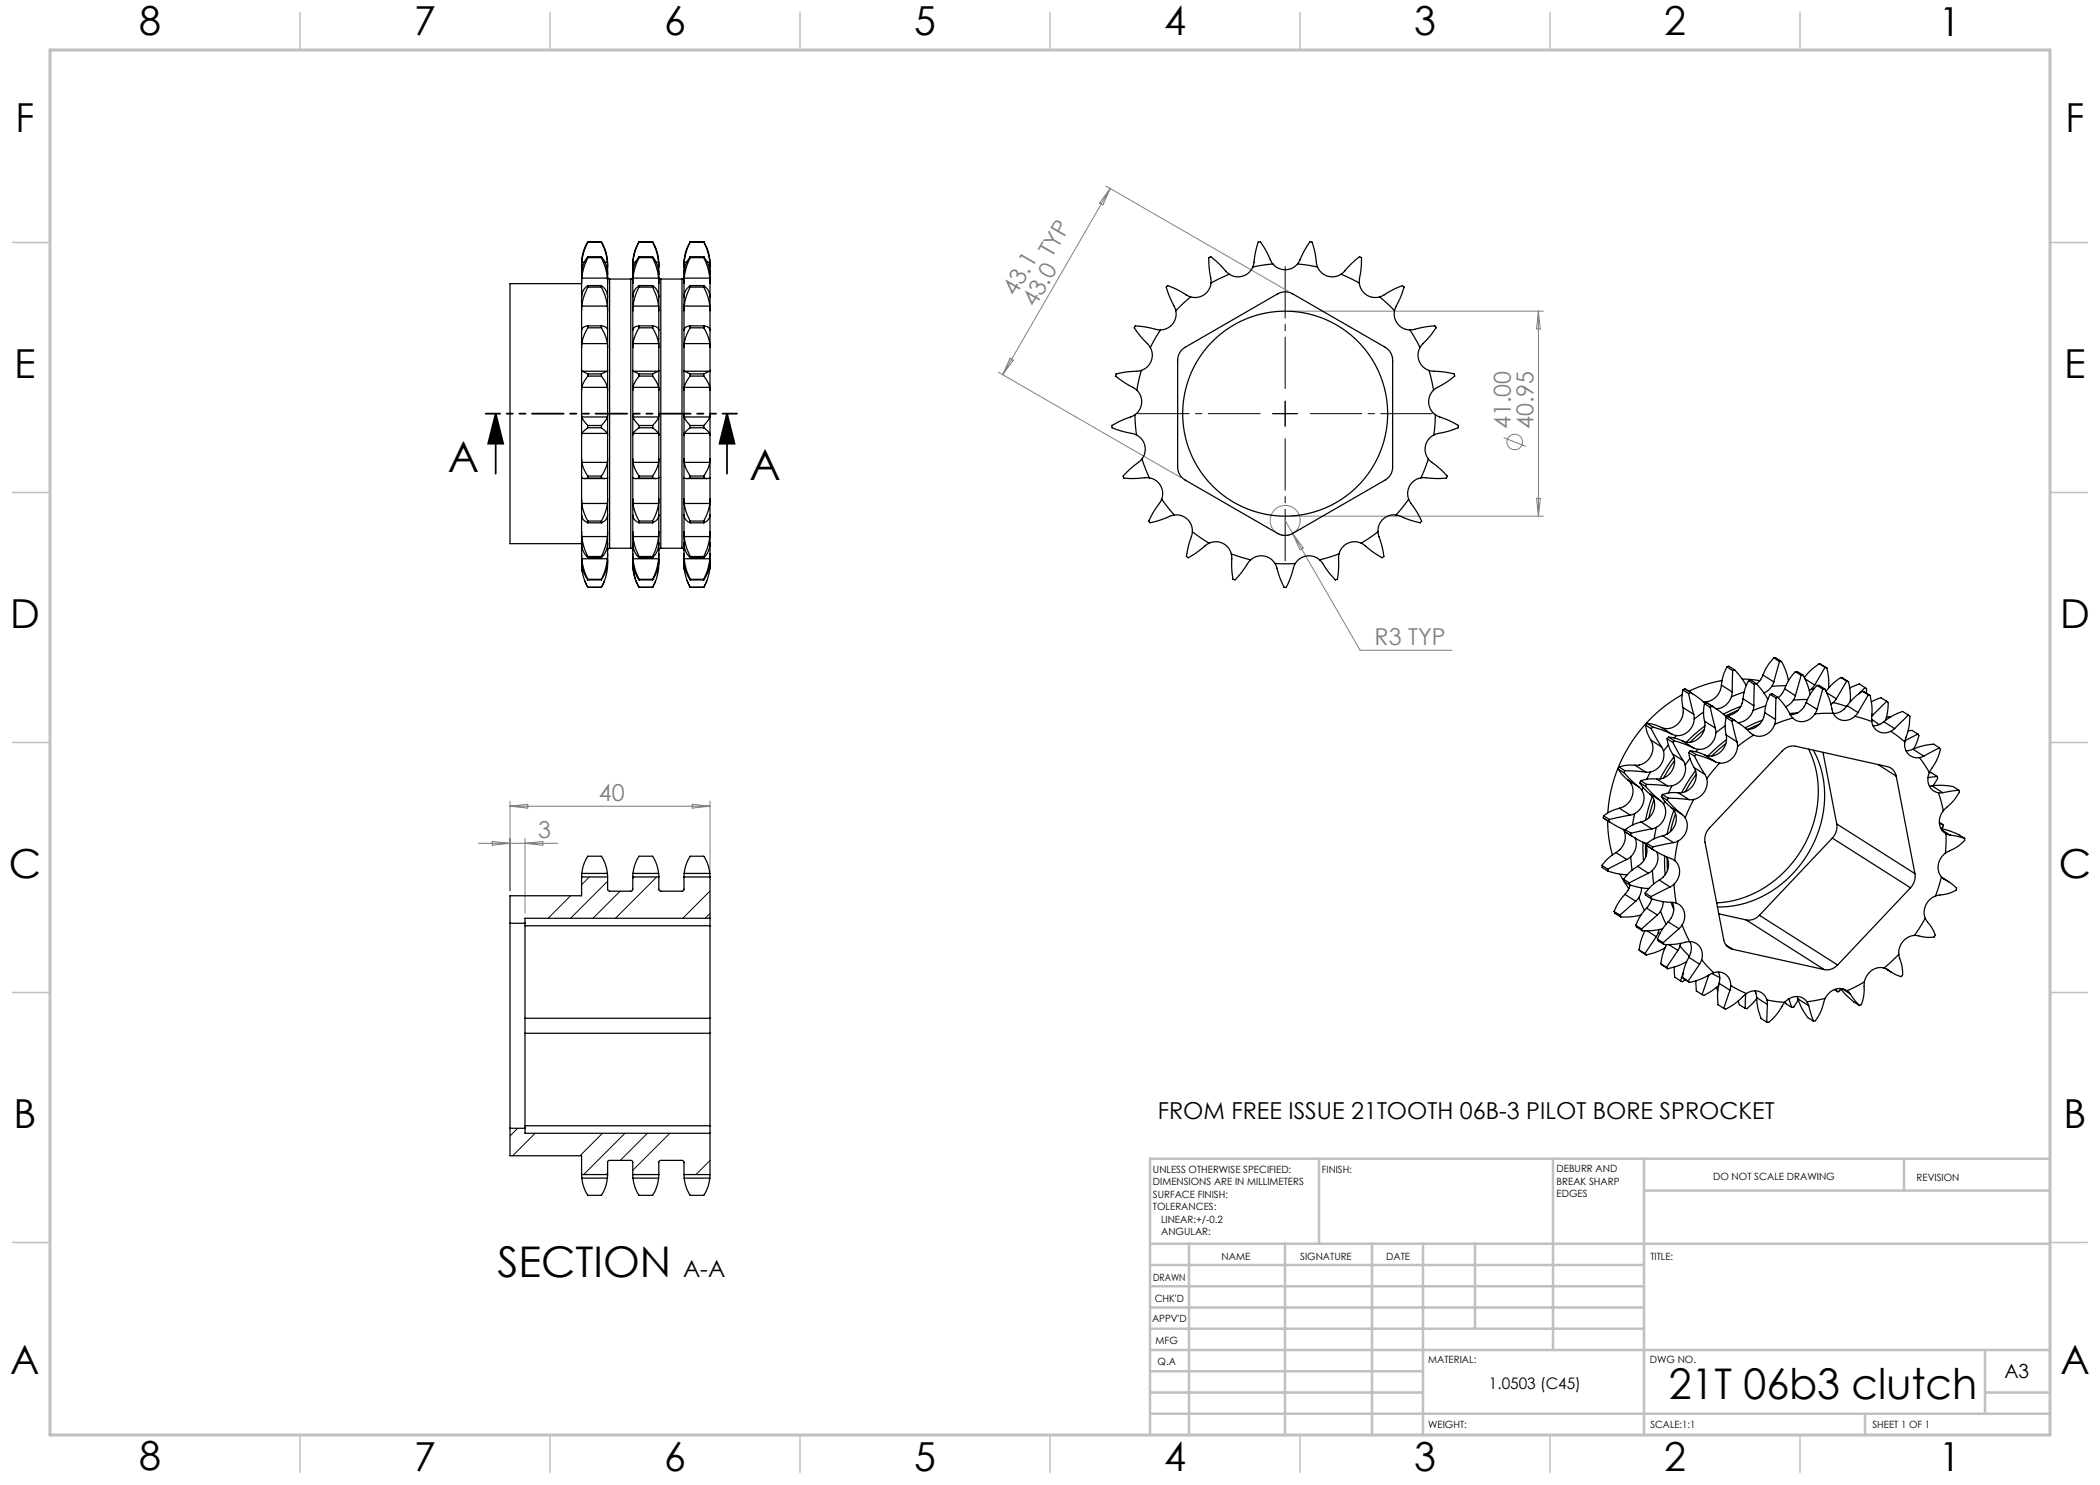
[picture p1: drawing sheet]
<svg xmlns="http://www.w3.org/2000/svg" width="420mm" height="297mm" viewBox="0 0 420 297" stroke-linecap="round" stroke-linejoin="round" font-family="sans-serif">
<g fill="none" stroke="#808080" stroke-width=".2">
<path d="M221.2 37.2l36.5 21.1M222 37.7l-21.5 37.2M222 37.7l-1.4 3.3-.7-.4zM199.7 74.4l36.5 21.1M202 71.7l.6 .3-2.1 2.9zM258 62.2h50.7M307.7 62.2v41M307.7 62.2l.4 3.6h-.8zM300.7 87.5l4.5 1.8M307.3 99.7h.8l-.4 3.5zM257 104.1l15 26h18.4M258 103.2h50.7"/>
<path d="M258.5 106.7l2.1 2.9-.6 .4zM95.7 168.7h15.8M98.4 168.3l3.6 .4-3.6 .3zM102 160.2v18M102 161.2h40M102 161.2l3.6-.3v.7zM105 167.7v15M105 168.7l3.6-.4v.7zM138.4 160.9l3.6 .3-3.6 .4zM142 160.2v14.2"/>
<circle cx="302.9" cy="88.4" r="1.56"/>
<circle cx="257" cy="104.1" r="3"/>
</g>
<path d="M99.1 82.7l1.5 6h-3zM99.1 82.7v12M145.4 82.7l1.5 6h-3zM145.4 82.7v12" fill="none" stroke="#000" stroke-width=".35"/>
<path d="M257 77.7v-24.4M252 82.7h-24.5M257 87.7v24.5M262 82.7h24.5" fill="none" stroke="#000" stroke-width=".2" stroke-dasharray="15.2 1.3 1.3 1.3" stroke-dashoffset="4.9"/>
<path d="M257 82.7v-2.5M257 82.7h-2.5M257 82.7v2.5M257 82.7h2.5" fill="none" stroke="#000" stroke-width=".2" stroke-dasharray="15.2 1.3 1.3 1.3"/>
<g fill="none" stroke="#000" stroke-width=".2">
<path d="M254.5 82.7h5M257 80.2v5M114.1 179.2l-4.5 4.5M117.9 175.4l-1.6 1.6M121.5 176.2l-7.4 7.5M124 178.2l-5.4 5.5M126.9 175.4l-.3 .3M131.3 175.4l-8.2 8.3M142 178.2l-5.4 5.5M142 182.7l-.9 1M103.5 225.7l-1.5 1.5M107 226.7l-4.5 4.5"/>
<path d="M120.5 226.7l-4.5 4.5M121.5 234.6l-.3 .3M125 226.7l-8.3 8.2M129.5 226.7l-5.4 5.4M134 226.7l-7.4 7.4M142 232.1l-2.8 2.8"/>
</g>
<path d="M147.4 82.7h-50.3" fill="none" stroke="#000" stroke-width=".35" stroke-dasharray="6.3 1.3 1.3 1.3 1.3 1.3" stroke-dashoffset="3.4"/>
<path d="M410 231.8v55.2h-187.2" fill="none" stroke="#c0c0c0" stroke-width=".2"/>
<g fill="none" stroke="#c0c0c0" stroke-width=".5">
<path d="M263.8 231.8v17M310.6 231.8v38.2M328.8 231.8v55.2M328.8 238.1h81.2M380.8 231.8v6.3M410 231.8h-180v55.2M230 248.8h180M230 257.3h98.8M230 253h98.8M237.8 248.8v38.2M257 248.8v38.2M274.4 248.8v38.2"/>
<path d="M284.6 248.8v38.2M295 248.8v17M230 265.8h98.8M230 261.5h98.8M230 278.5h54.6M230 274.3h54.6M230 270h180M397 278.5h13M397 270v12.8M230 282.8h180M373 282.8v4.2"/>
</g>
<g fill="none" stroke="#c0c0c0" stroke-width=".3">
<path d="M60 2.5v7.5M110 2.5v7.5M160 2.5v7.5M210 2.5v7.5M260 2.5v7.5M310 2.5v7.5M360 2.5v7.5M2.5 48.5h7.5M410 48.5h7.5M2.5 98.5h7.5M410 98.5h7.5M2.5 148.5h7.5"/>
<path d="M410 148.5h7.5M2.5 198.5h7.5M410 198.5h7.5M2.5 248.5h7.5M410 248.5h7.5M60 287v7.5M110 287v7.5M160 287v7.5M210 287v7.5M260 287v7.5M310 287v7.5M360 287v7.5"/>
</g>
<path d="M10 10h400v277h-400z" fill="none" stroke="#c0c0c0" stroke-width=".6"/>
<path d="M145.4 82.7l1.5 6h-3zM99.1 82.7l1.5 6h-3z" fill="#000"/>
<g fill="none" stroke="#000" stroke-width=".25">
<path d="M116.3 56.7h-14.3v52h14.3M116.3 59.4v2.7M116.3 56.6v2.8M116.3 54.9v1.7M116.3 53.4v1.5M116.4 55.6l-.1 1M116.4 52.4l-.1 1M116.4 55.6h5.1M116.4 52.4h.5M117.6 57.4a10.6 10.6 0 0 0-1.2 3.8M117.6 57.1a2.74 2.74 0 0 0-1.3 2.3M117.6 57.1v.3"/>
<path d="M117.6 51.5a11.5 11.5 0 0 0-1.2 4.1M117.6 51.3l-1 1.7-.3 1.9M117.6 51.3v.2M117.6 48.4a9.7 9.7 0 0 0-1.3 5M117.6 48.4h.1M117.6 48.4a10.7 10.7 0 0 0-1.2 4M117.6 57.4h2.7M117.6 57.1h2.7M117.6 51.5h2.7M117.6 51.3h2.7M117.6 48.4h2.7M120.3 57.4a10.6 10.6 0 0 1 1.2 3.8"/>
<path d="M120.3 57.1a2.74 2.74 0 0 1 1.2 2.3M120.3 57.1v.3M120.3 51.3l.9 1.7 .3 1.9M120.3 51.5a11.5 11.5 0 0 1 1.2 4.1M120.3 51.3v.2M120.3 48.4a9.7 9.7 0 0 1 1.2 5M120.3 48.4a10.7 10.7 0 0 1 1.2 4M120.3 48.4h.1M121 52.4h.5M121.5 55.6v1M121.5 52.4v1M121.5 55.4l.1 .3 .3 .1"/>
<path d="M121.5 59.4v2.7M121.5 56.6v2.8M121.5 54.9v1.7M121.5 53.4v1.5M121.9 55.8v53.9M121.9 55.8h4.3M126.2 55.8v53.9M126.6 55.4l-.2 .3-.2 .1M126.6 59.4v2.7M126.6 56.6v2.8M126.6 54.9v1.7M126.6 53.4v1.5"/>
<path d="M126.6 55.6v1M126.6 52.4v1M126.6 55.6h5.1M126.6 52.4h.5M127.8 57.4l-.7 1.6-.5 2.2M127.8 57.1a2.76 2.76 0 0 0-1.2 2.3M127.8 57.1v.3M127.8 51.5l-.7 1.7-.5 2.4M127.8 51.3a5.6 5.6 0 0 0-1.2 3.6M127.8 51.3v.2M127.8 48.4a8.6 8.6 0 0 0-1.2 4.5v.5M127.8 48.4h.1"/>
<path d="M127.8 48.4l-.7 1.7-.5 2.3M127.8 57.4h2.7M127.8 57.1h2.7M127.8 51.5h2.7M127.8 51.3h2.7M127.8 48.4h2.7M130.5 57.4a10.6 10.6 0 0 1 1.2 3.8M130.5 57.1a2.74 2.74 0 0 1 1.3 2.3M130.5 57.1v.3M130.5 51.5a11.5 11.5 0 0 1 1.2 4.1M130.5 51.3l1 1.7 .3 1.9M130.5 51.3v.2"/>
<path d="M130.5 48.4a9.7 9.7 0 0 1 1.3 5M130.5 48.4a10.6 10.6 0 0 1 1.2 4M130.5 48.4h.1M131.2 52.4h.5M131.7 55.6l.1 1M131.7 52.4l.1 1M131.8 55.4l.1 .3 .3 .1M131.8 59.4v2.7M131.8 56.6v2.8M131.8 54.9v1.7M131.8 53.4v1.5M132.2 55.8v53.9"/>
<path d="M132.2 55.8h4.2M136.4 55.8v53.9M136.8 55.4l-.1 .3-.3 .1M136.8 59.4v2.7M136.8 56.6v2.8M136.8 54.9v1.7M136.8 53.4v1.5M136.8 55.6v1M136.8 52.4v1M136.8 55.6h5.2M136.8 52.4h.5M138 57.4l-.7 1.6-.5 2.2"/>
<path d="M138 57.1a2.76 2.76 0 0 0-1.2 2.3M138 57.1v.3M138 51.5l-.7 1.7-.5 2.4M138 51.3a5.6 5.6 0 0 0-1.2 3.6M138 51.3v.2M138 48.4a8.6 8.6 0 0 0-1.2 4.5v.5M138 48.4h.1M138 48.4l-.7 1.7-.5 2.3M138 57.4h2.8M138 57.1h2.8M138 51.5h2.8M138 51.3h2.8"/>
<path d="M138 48.4h2.8M140.8 57.4l.7 1.6 .5 2.2M140.8 57.1v.3M140.8 57.1a2.76 2.76 0 0 1 1.2 2.3M140.8 51.3v.2M140.8 51.3a5.6 5.6 0 0 1 1.2 3.6M140.8 51.5l.7 1.7 .5 2.4M140.8 48.4h.1M140.8 48.4a8.6 8.6 0 0 1 1.2 4.5v.5M140.8 48.4l.7 1.7 .5 2.3M141.5 52.4h.5M142 55.6v1"/>
<path d="M142 52.4v1M142 59.4v2.7M142 56.6v2.8M142 54.9v1.7M142 53.4v1.5M238.1 59.4l-3.1-1.7-1.4-.6-.3 .2a13.4 13.4 0 0 0 1.7 4.4l.2 .4M238.1 59.4l-2.9 2.7M242.2 56.6a3.2 3.2 0 0 1-4.1 2.8M245.9 54.9l-2.6-2.6-1.1-1-.3 .2a13.4 13.4 0 0 0 .3 4.6v.5M245.9 54.9l-3.7 1.7M250.6 53.4a3.2 3.2 0 0 1-4.7 1.5M254.6 52.8l-1.7-3.2-.8-1.2h-.4a13.4 13.4 0 0 0-1 4.5l-.1 .5"/>
<path d="M254.6 52.8l-4 .6M254.6 52.8a3.2 3.2 0 0 0 4.9 0M259.5 52.8l4 .6M259.5 52.8l.3-.4a13.4 13.4 0 0 1 2.3-4h.3l.4 1.5 .7 3.5M263.5 53.4a3.2 3.2 0 0 0 4.7 1.5M268.2 54.9l.4-.3a13.4 13.4 0 0 1 3.4-3.2l.3 .1v1.5l-.4 3.6M268.2 54.9l3.7 1.7M271.9 56.6a3.2 3.2 0 0 0 4 2.8M275.9 59.4l.5-.2a13.4 13.4 0 0 1 4.2-2l.2 .2-.5 1.5-1.4 3.2M275.9 59.4l3 2.7M116.3 74.1v3.9M116.3 74.1l.1 .2"/>
<path d="M116.3 78v5M116.3 66v3.5M116.3 69.5v4.6M116.3 62.1v3.9M116.4 77.5l-.1 .5M116.4 74.3l1.2 .5M116.4 68.7l-.1 .8M116.4 61.2l-.1 .9M116.4 77.5h5.1M116.4 74.3h5.1M116.4 68.7h5.1M116.4 61.2h5.1"/>
<path d="M117.6 75.2l-.9 1.4-.3 .9M117.6 74.8v.4M117.6 65.6a8.3 8.3 0 0 0-1.2 3.1M117.6 65.2v.4M117.6 65.2l-1 .3-.3 .5M117.6 75.2h2.7M117.6 74.8h2.7M117.6 65.6h2.7M117.6 65.2h2.7M120.3 75.2l.9 1.4 .3 .9M120.3 74.8v.4M120.3 65.2l.9 .3 .3 .5"/>
<path d="M120.3 65.6a8.3 8.3 0 0 1 1.2 3.1M120.3 65.2v.4M121.5 74.3l-1.2 .5M121.5 77.5v.5M121.5 68.7v.8M121.5 61.2v.9M121.5 74.1v.2M121.5 74.1v3.9M121.5 78v5M121.5 66v3.5M121.5 69.5v4.6M121.5 62.1v3.9"/>
<path d="M126.6 74.1v3.9M126.6 74.1v.2M126.6 78v5M126.6 66v3.5M126.6 69.5v4.6M126.6 62.1v3.9M126.6 74.3l1.2 .5M126.6 77.5v.5M126.6 68.7v.8M126.6 61.2v.9M126.6 77.5h5.1M126.6 74.3h5.1"/>
<path d="M126.6 68.7h5.1M126.6 61.2h5.1M127.8 75.2l-.7 1-.5 1.3M127.8 74.8v.4M127.8 65.6l-.7 1.3-.5 1.8M127.8 65.2v.4M127.8 65.2a1.16 1.16 0 0 0-1.2 .8M127.8 75.2h2.7M127.8 74.8h2.7M127.8 65.6h2.7M127.8 65.2h2.7M130.5 75.2l.9 1.4 .3 .9"/>
<path d="M130.5 74.8v.4M130.5 65.6a8.3 8.3 0 0 1 1.2 3.1M130.5 65.2l1 .3 .3 .5M130.5 65.2v.4M131.7 74.3l-1.2 .5M131.7 77.5l.1 .5M131.7 68.7l.1 .8M131.7 61.2l.1 .9M131.8 74.1l-.1 .2M131.8 74.1v3.9M131.8 78v5M131.8 66v3.5"/>
<path d="M131.8 69.5v4.6M131.8 62.1v3.9M136.8 74.1v3.9M136.8 74.1v.2M136.8 78v5M136.8 66v3.5M136.8 69.5v4.6M136.8 62.1v3.9M136.8 74.3l1.2 .5M136.8 77.5v.5M136.8 68.7v.8M136.8 61.2v.9"/>
<path d="M136.8 77.5h5.2M136.8 74.3h5.2M136.8 68.7h5.2M136.8 61.2h5.2M138 75.2l-.7 1-.5 1.3M138 74.8v.4M138 65.6l-.7 1.3-.5 1.8M138 65.2v.4M138 65.2a1.16 1.16 0 0 0-1.2 .8M138 75.2h2.8M138 74.8h2.8M138 65.6h2.8"/>
<path d="M138 65.2h2.8M140.8 75.2l.7 1 .5 1.3M140.8 74.8v.4M140.8 65.6l.7 1.3 .5 1.8M140.8 65.2v.4M140.8 65.2a1.16 1.16 0 0 1 1.2 .8M142 74.3l-1.2 .5M142 77.5v.5M142 68.7v.8M142 61.2v.9M142 74.1v.2M142 74.1v3.9"/>
<path d="M142 78v5M142 66v3.5M142 69.5v4.6M142 62.1v3.9M227.4 78a3.2 3.2 0 0 1-.4 5M228.3 74.1l-3.6 .4-1.5 .3-.1 .3a13.4 13.4 0 0 0 3.9 2.6l.4 .3M228.3 74.1l-.9 3.9M230.1 69.5a3.2 3.2 0 0 1-1.8 4.6M232.1 66l-3.5-.7-1.5-.1-.2 .3a13.4 13.4 0 0 0 2.9 3.6l.3 .4M232.1 66l-2 3.5M235.2 62.1a3.2 3.2 0 0 1-3.1 3.9M236.4 69.9l19.1-11.1a3 3 0 0 1 3 0l18.5 10.7a3 3 0 0 1 1.5 2.5v21.4a3 3 0 0 1-1.5 2.6l-18.5 10.7a3 3 0 0 1-3 0l-18.5-10.7a3 3 0 0 1-1.5-2.6v-21.4l.3-1.1z"/>
<path d="M278.9 62.1a3.2 3.2 0 0 0 3.1 3.9M282 66h.5a13.4 13.4 0 0 1 4.6-.7l.1 .3-.8 1.2-2.4 2.7M282 66l2 3.5M284 69.5a3.2 3.2 0 0 0 1.8 4.6M285.8 74.1l.5 .1a13.4 13.4 0 0 1 4.6 .7v.3l-1.2 .9-3 1.9M285.8 74.1l.9 3.9M286.7 78a3.2 3.2 0 0 0 .4 5M116.3 83v4M116.3 83l.1 .4M116.3 91.8v3.8M116.3 91.8l.1 .7M116.3 95.6l.1-.1a1.18 1.18 0 0 0 1.2 .1"/>
<path d="M116.3 87v4.8M116.3 99.8l.1 .9M116.3 95.6v4.2M116.3 99.8v3.2M116.4 83.4l.5 .9 .7 .8M116.4 86.7l-.1 .3M116.4 92.5l.5 1.5 .7 1.2M116.4 83.4h5.1M116.4 86.7h5.1M116.4 92.5h5.1M116.9 95.7h4.1M117.6 85.1v.4"/>
<path d="M117.6 85.5l-1.2 1.2M117.6 95.2v.4M117.6 85.1h2.7M117.6 85.5h2.7M117.6 95.2h2.7M117.6 95.6h2.7M120.3 85.5l1.2 1.2M120.3 85.1v.4M120.3 95.2v.4M121.5 83.4l-.5 .9-.7 .8M121.5 86.7v.3M121.5 92.5l-.5 1.5-.7 1.2"/>
<path d="M121.5 95.5a1.18 1.18 0 0 1-1.2 .1M121.5 95.5h.1M121.5 83v.4M121.5 83v4M121.5 91.8v.7M121.5 91.8v3.8M121.5 87v4.8M121.5 99.8v.9M121.5 95.6v4.2M121.5 99.8v3.2M126.6 83v4M126.6 83v.4"/>
<path d="M126.6 91.8v3.8M126.6 91.8v.7M126.6 95.6l.5 .1 .7-.1M126.6 87v4.8M126.6 99.8v.9M126.6 95.6v4.2M126.6 99.8v3.2M126.6 83.4l.3 .6 .9 1.1M126.6 86.7v.3M126.6 92.5a6.9 6.9 0 0 0 1.2 2.7M126.6 83.4h5.1M126.6 86.7h5.1"/>
<path d="M126.6 92.5h5.1M127.1 95.7h4.1M127.8 85.1v.4M127.8 85.5l-1.2 1.2M127.8 95.2v.4M127.8 85.1h2.7M127.8 85.5h2.7M127.8 95.2h2.7M127.8 95.6h2.7M130.5 85.5l1.2 1.2M130.5 85.1v.4M130.5 95.2v.4"/>
<path d="M131.7 83.4l-.5 .9-.7 .8M131.7 86.7l.1 .3M131.7 92.5l-.5 1.5-.7 1.2M131.8 83l-.1 .4M131.8 83v4M131.8 91.8l-.1 .7M131.8 91.8v3.8M131.8 95.6l-.1-.1a1.18 1.18 0 0 1-1.2 .1M131.8 87v4.8M131.8 99.8l-.1 .9M131.8 95.6v4.2M131.8 99.8v3.2"/>
<path d="M136.8 83v4M136.8 83v.4M136.8 91.8v3.8M136.8 91.8v.7M136.8 95.6l.5 .1 .7-.1M136.8 87v4.8M136.8 99.8v.9M136.8 95.6v4.2M136.8 99.8v3.2M136.8 83.4l.4 .6 .8 1.1M136.8 86.7v.3M136.8 92.5a6.9 6.9 0 0 0 1.2 2.7"/>
<path d="M136.8 83.4h5.2M136.8 86.7h5.2M136.8 92.5h5.2M137.3 95.7h4.2M138 85.1v.4M138 85.5l-1.2 1.2M138 95.2v.4M138 85.1h2.8M138 85.5h2.8M138 95.2h2.8M138 95.6h2.8M140.8 85.1v.4"/>
<path d="M140.8 85.5l1.2 1.2M140.8 95.2v.4M142 83.4l-.4 .6-.8 1.1M142 86.7v.3M142 92.5a6.9 6.9 0 0 1-1.2 2.7M142 83v.4M142 83v4M142 91.8v.7M142 91.8v3.8M142 95.6l-.5 .1-.7-.1M142 87v4.8M142 99.8v.9"/>
<path d="M142 95.6v4.2M142 99.8v3.2M227 83l-3.3 1.4-1.3 .7v.3a13.4 13.4 0 0 0 4.5 1.4l.4 .2M227 83l.3 4M227.3 87a3.2 3.2 0 0 1 1.1 4.8M228.4 91.8l-2.7 2.3-1.1 1.1 .1 .3a13.4 13.4 0 0 0 4.7 0l.5 .1M228.4 91.8l1.5 3.8M229.9 95.6a3.2 3.2 0 0 1 2.4 4.2M232.3 99.8l-1.9 3.1-.7 1.3 .2 .3a13.4 13.4 0 0 0 4.5-1.4l.5-.1M232.3 99.8l2.6 3.2M281.7 99.8l.2 .5a13.4 13.4 0 0 1 2.4 4l-.3 .3-1.4-.4-3.4-1.2M281.7 99.8l-2.5 3.2"/>
<path d="M284.2 95.6a3.2 3.2 0 0 0-2.5 4.2M285.7 91.8l.3 .4a13.4 13.4 0 0 1 3.4 3.1l-.1 .3-1.5 .1-3.6-.1M285.7 91.8l-1.5 3.8M286.8 87a3.2 3.2 0 0 0-1.1 4.8M287.1 83l.4 .2a13.4 13.4 0 0 1 4.2 2v.3l-1.5 .6-3.4 .9M287.1 83l-.3 4M116.3 112.7l.1 1.6M116.3 103l.1 .3a1.75 1.75 0 0 0 1.2 1.3M116.3 106.4l.1 .9M116.3 103v3.4M116.3 108.6l.1 .6a3.9 3.9 0 0 0 1.2 2.4M116.3 106.4v2.2"/>
<path d="M116.3 110.8l.1 .9M116.3 108.6v2.2M116.3 112l.1 .7a6.9 6.9 0 0 0 1.2 3.3M116.3 110.8v1.2M116.3 112.7l.1 .9M116.3 112v.7M116.4 100.7l.5 2 .7 1.5M116.4 107.3l.5 2.3 .7 1.7M116.4 111.7l.5 2.5 .7 1.7M116.4 113.6l.5 2.3 .7 1.6M116.4 100.7h5.1M116.4 107.3h5.1"/>
<path d="M116.4 111.7h5.1M116.4 113.6h.1M116.9 116.1l.7 1.4M117.6 104.2v.4M117.6 111.3v.3M117.6 115.9v.1M117.6 117.5h.1M117.6 117.5h2.7M117.6 104.2h2.7M117.6 104.6h2.7M117.6 111.3h2.7M117.6 111.6h2.7"/>
<path d="M117.6 115.9h2.7M117.6 116h2.7M120.3 104.2v.4M120.3 111.3v.3M120.3 115.9v.1M120.3 117.5h.1M120.9 116.2l-.6 1.3M121.3 113.6h.2M121.5 100.7l-.5 2-.7 1.5M121.5 107.3l-.5 2.3-.7 1.7M121.5 111.7l-.5 2.5-.7 1.7M121.5 112.7a6.9 6.9 0 0 1-1.2 3.3"/>
<path d="M121.5 113.6l-.5 2.3-.7 1.6M121.5 103v.3a1.76 1.76 0 0 1-1.2 1.3M121.5 106.4v.9M121.5 103v3.4M121.5 108.6v.6a4 4 0 0 1-1.2 2.4M121.5 106.4v2.2M121.5 110.8v.9M121.5 108.6v2.2M121.5 110.8v1.9M121.5 112.7v.9M121.5 112.7v.1M121.9 109.7l-.3 .1-.1 .3"/>
<path d="M121.9 109.7h4.3M126.2 109.7l.2 .1 .2 .3M126.6 112.7v.1a9.5 9.5 0 0 0 1.2 4.7M126.6 103l.3 .9 .9 .7M126.6 106.4v.9M126.6 103v3.4M126.6 108.6l.1 1.1a3.9 3.9 0 0 0 1.1 1.9M126.6 106.4v2.2M126.6 110.8v.9M126.6 108.6v2.2M126.6 112l.3 2.1 .9 1.9M126.6 110.8v1.2"/>
<path d="M126.6 112.7v.9M126.6 112v.7M126.6 100.7a9.6 9.6 0 0 0 1.2 3.5M126.6 107.3a11.2 11.2 0 0 0 1.2 4M126.6 111.7a11.3 11.3 0 0 0 1.2 4.2M126.6 113.6a9.7 9.7 0 0 0 1.2 3.9M126.6 100.7h5.1M126.6 107.3h5.1M126.6 111.7h5.1M126.6 113.6h.2M127.8 104.2v.4M127.8 111.3v.3"/>
<path d="M127.8 115.9v.1M127.8 117.5h.1M127.8 117.5h2.7M127.8 104.2h2.7M127.8 104.6h2.7M127.8 111.3h2.7M127.8 111.6h2.7M127.8 115.9h2.7M127.8 116h2.7M130.5 104.2v.4M130.5 111.3v.3M130.5 115.9v.1"/>
<path d="M130.5 117.5h.1M131.1 116.2l-.6 1.3M131.6 113.6h.1M131.7 100.7l-.5 2-.7 1.5M131.7 107.3l-.5 2.3-.7 1.7M131.7 111.7l-.5 2.5-.7 1.7M131.7 113.6l-.5 2.3-.7 1.6M131.8 103l-.1 .3a1.75 1.75 0 0 1-1.2 1.3M131.8 106.4l-.1 .9M131.8 103v3.4M131.8 108.6l-.1 .6a3.9 3.9 0 0 1-1.2 2.4M131.8 106.4v2.2"/>
<path d="M131.8 110.8l-.1 .9M131.8 108.6v2.2M131.8 112l-.1 .7a6.9 6.9 0 0 1-1.2 3.3M131.8 110.8v1.2M131.8 112.7l-.1 .9M131.8 112v.7M131.8 112.7v.1M132.2 109.7l-.3 .1-.1 .3M132.2 109.7h4.2M136.4 109.7l.3 .1 .1 .3M136.8 112.7l.1 1.5M136.8 103l.3 .9 .9 .7"/>
<path d="M136.8 106.4v.9M136.8 103v3.4M136.8 108.6l.1 1.1a3.9 3.9 0 0 0 1.1 1.9M136.8 106.4v2.2M136.8 110.8v.9M136.8 108.6v2.2M136.8 112l.3 2.1 .9 1.9M136.8 110.8v1.2M136.8 112.7v.9M136.8 112v.7M136.8 100.7a9.6 9.6 0 0 0 1.2 3.5M136.8 107.3a11.2 11.2 0 0 0 1.2 4"/>
<path d="M136.8 111.7a11.3 11.3 0 0 0 1.2 4.2M136.8 113.6a9.7 9.7 0 0 0 1.2 3.9M136.8 100.7h5.2M136.8 107.3h5.2M136.8 111.7h5.2M136.8 113.6h.2M137.4 116.1l.6 1.4M138 104.2v.4M138 111.3v.3M138 115.9v.1M138 117.5h.1M138 117.5h2.8"/>
<path d="M138 104.2h2.8M138 104.6h2.8M138 111.3h2.8M138 111.6h2.8M138 115.9h2.8M138 116h2.8M140.8 104.2v.4M140.8 111.3v.3M140.8 115.9v.1M140.8 117.5h.1M141.4 116.2l-.6 1.3M141.8 113.6h.2"/>
<path d="M142 100.7a9.6 9.6 0 0 1-1.2 3.5M142 107.3a11.2 11.2 0 0 1-1.2 4M142 111.7a11.3 11.3 0 0 1-1.2 4.2M142 113.6a9.7 9.7 0 0 1-1.2 3.9M142 112.7l-.1 1.6M142 103l-.3 .9-.9 .7M142 106.4v.9M142 103v3.4M142 108.6l-.1 1.1a3.9 3.9 0 0 1-1.1 1.9M142 106.4v2.2M142 110.8v.9M142 108.6v2.2"/>
<path d="M142 112l-.3 2.1-.9 1.9M142 110.8v1.2M142 112.7v.9M142 112v.7M234.9 103a3.2 3.2 0 0 1 3.6 3.4M238.5 106.4l-1 3.4-.2 1.5 .3 .2a13.4 13.4 0 0 0 3.8-2.6l.4-.3M238.5 106.4l3.3 2.2M241.8 108.6a3.2 3.2 0 0 1 4.5 2.2M246.3 110.8l.1 3.6 .2 1.5 .3 .1a13.4 13.4 0 0 0 2.9-3.7l.3-.3M246.3 110.8l3.8 1.2M250.1 112a3.2 3.2 0 0 1 4.9 .7M255 112.7l1.2 3.4 .6 1.4h.3a13.4 13.4 0 0 0 1.7-4.4l.3-.4"/>
<path d="M255 112.7h4.1M263.9 112a3.2 3.2 0 0 0-4.8 .7M267.8 110.8l-.1 .5a13.4 13.4 0 0 1-.3 4.6l-.3 .1-1-1.1-2.2-2.9M267.8 110.8l-3.9 1.2M272.2 108.6a3.2 3.2 0 0 0-4.4 2.2M275.6 106.4l.1 .4a13.4 13.4 0 0 1 1 4.6l-.3 .2-1.3-.8-2.9-2.2M275.6 106.4l-3.4 2.2M279.2 103a3.2 3.2 0 0 0-3.6 3.4M336.4 138.9a29.4 29.4 0 0 0-14.8 23.7M336.6 138a7.9 7.9 0 0 0 0 3.5M336.6 138l1.1 .7M336.9 137.7l-.3 .3"/>
<path d="M336.9 137.7l1.6 1.1M336.9 137.7l.3 .2M337.7 138.7l.4-.2 2.9 2.2M337.7 138.7l1 4.2M344.3 137a3.5 3.5 0 0 1-3.7 3.3M344.3 137l2.1 1.4M344.4 136.1l-3.4 .8-3.3 1.4M345.4 133.4a8.9 8.9 0 0 0-1.1 3.6M345.4 133.4l.4-.2 1.1 .8M345.4 133.4l1.1 .7M346.3 139.4a3.4 3.4 0 0 1-3.1 2.4M346.4 138.4l-.1 1"/>
<path d="M346.5 134.1l-.1 4.3M346.9 134l1.2 1.4 1.1 1.7M346.9 134l-.4 .1M348.4 135.8l3.6 .3M348.6 139.8a3.5 3.5 0 0 1-3.6 3.3M348.6 139.8l2.2 1.3M348.8 138.4l-2.5 1M349.7 136.1l-.6 1.5-.5 2.2M349.7 136.1l.4-.1 1.2 .7M349.7 136.1l1.2 .8M350.9 136.9l-.1 4.2M351.3 136.7l1.1 1.4 1.2 1.8"/>
<path d="M351.3 136.7l-.4 .2M352.6 135l-.4 .9-.9 .9M352.6 135l2.2 1.4M354 138.9l-.6 1.4-.5 2.2M354 138.9l.4-.2 1.2 .8M354 138.9l1.2 .7M354.4 137.3l-.7 .7-.9 .6M354.7 131.6a9.9 9.9 0 0 0-2.1 3.4M354.7 131.6h.5l1.1 .7M354.7 131.6l1.2 .7M354.8 136.4l-.4 .9M355.2 139.6l-.1 4.3"/>
<path d="M355.6 139.5l-.4 .1M355.6 139.5a15.3 15.3 0 0 1 2.7 3.8l.2 .3M355.9 132.3l-1.1 4.1M356.3 132.3l.8 1.7 .6 2.1M356.3 132.3h-.4M356.9 137.8l-.4 .8-.9 .9M356.9 137.8l2.2 1.3M357.2 137.2l-2.8 .1M359.1 134.3l-1.1 1.4-1.1 2.1M359.1 134.3h.4l1.1 .8M359.1 134.3l1.1 .8M359.1 139.1l-.4 .9"/>
<path d="M360.2 135.1l-1.1 4M360.6 135.1l.8 1.6 .6 2.2M360.6 135.1h-.4M361 135.8l1.9 1.2M361.5 139.9l-2.8 .1M362.3 137.8l-.4 .3M362.3 137.8l.4 .1M362.9 137l-.6 .8M363.4 137.1l-1.1 1.3-1.1 2.1M363.4 137.1h.4l1.2 .7M363.4 137.1l1.2 .7M363.8 132.7a10.6 10.6 0 0 0-2.9 2.8"/>
<path d="M363.8 132.7l1.6 .9M363.8 132.7l1.2 .8M364.6 137.8l-1.2 4.1M365 137.8h-.4M365 137.8a19.8 19.8 0 0 1 1.7 4.9M365 133.5l-2.1 3.5M365 133.5l.4 .1M365.3 138.5l2 1.3M365.4 133.6l.3 1.8v2.2M367.3 139.8l-.6 .7M368.2 135.5l-1.5 1.1-1.5 1.7M368.2 135.5l1.5 .8"/>
<path d="M368.2 135.5l1.1 .7M369.3 136.2l-2 3.6M369.3 136.2l.4 .1M369.7 136.3l.3 1.9v2.2M372.5 138.3l-1.4 1-1.7 1.8M372.5 138.3l1.5 .8M372.5 138.3l1.2 .7M373 137.5l-1.3 1.3M373 137.5l.3 .3v.8M373 137.5l-1.1-.7-2 .8M373.7 139l-2.1 3.5M373.7 139l.3 .1"/>
<path d="M374 139.1a17.6 17.6 0 0 1 .4 5.2M323.6 153.8l1 1.3 1 .9M323.6 153.8l1.2 .7M323.8 153.4l-.2 .4M323.8 153.4l1.2 .7M324.8 154.5l3 2.9M325 154.1l-.2 .4M325 154.1l4.2 .3M325.6 156a3.3 3.3 0 0 1-1.7 5.6M325.6 156l2.2 1.4M327 153.1h-1.9l-1.3 .3M327 153.1l2.2 1.3"/>
<path d="M327.8 157.4l.6 .7M328 156.6l.6 .9 1.4 1.3M328 156.6l1.1 .7M328.1 156.1l-.1 .5M328.1 156.1l1.2 .8M328.4 158.1a3.4 3.4 0 0 1-1.5 4.6M328.6 157.5l-.2 .6M329.1 145a7.3 7.3 0 0 0 1.1 3M329.1 145l1.1 .7M329.1 157.3l3 2.9M329.3 156.9l-.2 .4M329.3 156.9l4.2 .3"/>
<path d="M329.4 144.7l1.1 .1 1.8 .7M329.4 144.7l-.3 .3M329.4 144.7l1.1 .7M330 158.8a3.3 3.3 0 0 1-1.8 5.6M330 158.8l2.1 1.4M330.1 154.4h-.9M330.1 154.4l-.7 1.4M330.2 148a3.4 3.4 0 0 1-3.2 5.1M330.2 148l2.1 1.4M330.2 145.7l2.1 3.7M330.4 159.3l-1.3 4.8M330.5 145.4l3.9 1.5"/>
<path d="M330.5 145.4l-.3 .3M330.8 160l-1 3.6M331.3 155.8a7.3 7.3 0 0 0-3.2 .3M331.3 155.8l2.2 1.4M332.3 145.5l2.1 1.4M332.3 159.3l.6 1 1.4 1.2M332.3 159.3l1.1 .7M332.3 149.4l.4 .8M332.5 158.9l-.2 .4M332.5 158.9l1.1 .7M332.7 150.2a3.5 3.5 0 0 1-2.6 4.2M333.4 147.8l.3 1.2 .8 1.8"/>
<path d="M333.4 147.8l1.2 .7M333.6 159.6l-.2 .4M333.6 159.6l4.2 .3M333.7 149l-1 1.2M333.7 147.4l1.6 .3 1.3 .5M333.7 147.4l-.3 .4M333.7 147.4l1.2 .8M334.4 157.1l-.9 .1M334.4 157.1l-.7 1.5M334.4 146.9l.9 .2M334.5 150.8a3.4 3.4 0 0 1-3.2 5M334.5 150.8l2.2 1.4"/>
<path d="M334.6 148.5l2.1 3.7M334.8 151.4l-1.7 2.5-1.1 1.9M334.9 148.2l3.9 1.4M334.9 148.2l-.3 .3M334.9 152.1l-2.2 3.5M335.3 147.1l-.5 .5M335.7 158.6a7.3 7.3 0 0 0-3.2 .3M335.7 158.6l2.1 1.3M336.6 141.5a3.4 3.4 0 0 1-4.3 4M336.6 141.5l2.1 1.4M336.6 148.2l2.2 1.4M336.7 152.2l.3 .8"/>
<path d="M337 153a3.5 3.5 0 0 1-2.6 4.1M337.7 150.5l.3 1.3 .8 1.7M337.7 150.5l1.2 .7M338 151.7l-1 1.3M338 150.2l1.6 .3 1.3 .5M338 150.2l-.3 .3M338 150.2l1.2 .7M338.7 159.9l-1.7 3.7M338.7 159.9h-.9M338.7 142.9l.2 .9M338.8 149.6l.8 .3M338.8 153.5a3.4 3.4 0 0 1-3.1 5.1"/>
<path d="M338.8 153.5l2.2 1.4M338.9 143.8a3.5 3.5 0 0 1-3.6 3.3M338.9 151.2l2.1 3.7M339.1 154.2l-1.7 2.4-1.1 1.9M339.2 150.9l-.3 .3M339.2 150.9l3.9 1.5M339.2 154.9l-2.1 3.4M339.6 149.9l-.4 .4M340.7 142.4l-1.8 1.4M340.8 146l-2.8 2.5M340.9 140.7l-.2 1.5 .2 2M340.9 140.7l1.1 .8"/>
<path d="M340.9 144.2a3.4 3.4 0 0 1-4.3 4M340.9 144.2l2.2 1.4M340.9 151l2.2 1.4M341 145.2l-3.7 3.2M341 154.9l.4 .8M341.2 140.5l-.3 .2M341.2 140.5l1.2 .7M341.2 140.5l.3 .2M341.4 155.7a3.5 3.5 0 0 1-2.7 4.2M341.5 140.7l1.4 .8M342 141.5l1.1 4.1M342.4 141.2l2.9 2.2"/>
<path d="M342.4 141.2l-.4 .3M343.1 145.6l.1 .9M343.1 152.4l.8 .2M343.2 146.5a3.5 3.5 0 0 1-3.6 3.4M343.9 152.6l-2.5 3.1M345 145.2l-1.8 1.3M345.2 148.7l-2.9 2.5M345.2 143.5l-.2 1.4 .2 2.1M345.2 143.5l1.2 .7M345.2 147a3.4 3.4 0 0 1-4.3 4M345.2 147l2.2 1.4M345.3 147.9l-3.7 3.3"/>
<path d="M345.6 143.2l-.4 .3M345.6 143.2l1.6 1.1M345.6 143.2l.2 .2M346.4 144.2l.3-.2 2 1.4 2 1.6M346.4 144.2l1 4.2M347.4 148.4l.1 .9M347.5 149.3a3.5 3.5 0 0 1-3.6 3.3M347.6 142.1l-2.3 1M348.2 141.3l-3.5 1.5M350.6 142.1a3.4 3.4 0 0 1-3.1 2.4M350.7 147l-3.2 2.3M350.8 141.1l-.2 1"/>
<path d="M351.9 144.8l-2.3 1.1M352.5 144l-3.5 1.6M352.9 142.5a3.5 3.5 0 0 1-3.6 3.4M352.9 142.5l2.2 1.4M353.1 141.2l-2.5 .9M354.9 144.9a3.2 3.2 0 0 1-4.2 2.1M355.1 143.9l-.2 1M358.5 143.6l-3.6 1.3M358.7 140l-.7 .8-.9 .6M359.5 142.6l-1.6 .1M361.2 140.5a3.5 3.5 0 0 1-3.2 2.4M361.2 140.5l2.2 1.4"/>
<path d="M361.7 149.8a21.4 21.4 0 0 1-3.2 22.7 20.8 20.8 0 0 1-15.2 8.1M362.7 150a21.3 21.3 0 0 1-2.9 23.3 20.7 20.7 0 0 1-16.3 8.1M363 142.8a2.93 2.93 0 0 1-4.5 .8M363.4 141.9l-.4 .9M364.6 150.5l2.7 14.3M366.7 140.5l-.5 .4M366.7 140.5l2.6 .8M366.7 142.7l-3.7 .1M366.7 142.7a2.66 2.66 0 0 0 4.3 .6M369.4 141.1l-1 1.1-.9 .4-.8 .1M369.4 141.1l2.2 1.4M370.1 140.1l.1 .1"/>
<path d="M371 143.3l3.4 1M371.6 142.5l-.6 .8M374.3 143.8l1.5 1.1M374.4 144.3a2.55 2.55 0 0 0 3.8 2M374.4 142.8l.2 .2M374.6 143l-.2 .2M375.6 152.9l3.6 2.3M376.8 144.3l-1.3 .7-.9 .2M376.8 144.3l2.1 1.4M377.3 140.3l.3 .2v1l-.5 2.6M377.3 140.3l-2.7 2.7M377.3 140.3l-1.1-.8-1.9 .9"/>
<path d="M378.1 143.4h-.8M378.2 146.3l2.8 2.1M378.9 145.7l-.7 .6M379.2 155.2a2.35 2.35 0 0 0-1.7-1.9l-18.4-4a2.87 2.87 0 0 0-2.6 .9l-14.6 15.4a3.3 3.3 0 0 0-.9 2.8l3.7 19.5a2.35 2.35 0 0 0 1.8 2M379.2 155.2l3.8 19.5M381 148.4a2.6 2.6 0 0 0 2.9 3.1M381.6 146.2l.8-.1 1.2 .7M381.7 143l.2 .2a12.3 12.3 0 0 1-.9 5.2M381.7 143l-2.8 2.7M381.7 143l-1.2-.7-1.7 .7-2 1.3M382.6 149.8l-1.4 .4M382.6 149.8l2.2 1.4"/>
<path d="M383.6 146.8l.2 .3-1.1 2.7M383.6 146.8l-2.6 1.4M383.9 151.5l2 3M384.8 151.2l-.9 .3M385.9 154.5a2.79 2.79 0 0 0 1.8 4.1M385.9 154.5l.4 .1 1.1 .7M386.4 157.2h-.5M386.4 157.2l2.4-.1 1.8 .2 1.2 .7M386.4 157.2l2.2 1.3M387.4 155.3l.1 .4-.9 1.4M387.4 155.3l-1.8 .2M387.7 158.6l1 3.5"/>
<path d="M387.9 149.6l.2 .2a11.6 11.6 0 0 1-2.2 4.7M387.9 149.6l-3.1 1.6M387.9 149.6l-1.2-.8-1.8 .3-2.3 .7M388.6 158.5l-.9 .1M391.8 158v.3a10.6 10.6 0 0 1-3.1 3.8M391.8 158l-3.2 .5M116.3 175.4v3.8h-14.3v5.5M116.3 175.4h5.2M116.4 174.7l-.1 .7M116.4 174.7l.3-1.6 .9-1.9h2.7l.9 1.9 .3 1.6M116.4 174.7h5.1M121.5 174.7v.7"/>
<path d="M121.5 175.4v2.5l.4 .3h4.5l.2-.4v-2.4M126.6 175.4h5.2M126.6 174.7v.7M126.6 174.7l.5-2.1 .7-1.4h2.7l.9 1.9 .3 1.6M126.6 174.7h5.1M131.7 174.7l.1 .7M131.8 175.4v2.5l.4 .3h4.4l.2-.4v-2.4M136.8 175.4h5.2M136.8 174.7v.7M136.8 174.7l.5-2.1 .7-1.4h2.8l.7 1.4 .5 2.1M136.8 174.7h5.2M142 174.7v.7"/>
<path d="M142 175.4v8.3M320.4 173.1v.4l1.2 .7M320.4 173.1l1.1 .7M320.7 163.6l1.4 .9M320.7 163.6l.1 .1M320.7 163.2v.4M320.7 163.2l1.2 .7M321.5 164.1l.2 3.3 .8 3.6M321.5 173.8l.1 .4M321.6 174.2l2.4 .6 1.4 .2M321.9 163.9l-.1 .4 3.2 1.7M323.2 170.5l-1.8 1.4-1 1.2"/>
<path d="M323.2 170.5l2.2 1.4M323.9 161.6l-2 .8-1.2 .8M323.9 161.6l2.2 1.4M324 174.8l.8 1.4M324.7 165.9a3.5 3.5 0 0 1-1.5 4.6M324.7 175.8l.1 .5 1.1 .7M324.7 175.8l1.2 .8M324.8 176.3l1 1.4M325 166.3l1.4 1M325 166.3l.2 .1M325 178.9l-1.4 1.9-.8 1.5M325 178.9l2.1 1.3"/>
<path d="M325.1 165.9l-.1 .4M325.1 165.9l1.1 .7M325.4 171.9l-3.9 1.9M325.9 176.6v.4M325.9 177l2.4 .6 1.5 .1M326 177l-.4 1.1-.6 .8M326.1 163l-4.2 .9M326.2 171.3l-.8 .6M326.2 171.3l.2 2.7M326.2 166.6l-.1 .5 3.2 1.7M326.9 162.7l-.8 .3M326.9 162.7l-.4 2.3"/>
<path d="M327 167.6a3.4 3.4 0 0 1-.8 3.7M327.5 173.3a8.9 8.9 0 0 0-2.8 2.5M327.5 173.3l2.2 1.3M327.8 179.5l-.7 .7M327.8 179.5l1.1 2.6M328.2 164.4a7.9 7.9 0 0 0-3.1 1.5M328.2 164.4l2.2 1.4M328.3 177.6l-.1 1-.4 .9M328.6 168.5l.1 3.7M329 168.6a3.5 3.5 0 0 1-1.5 4.7M329 178.6l.1 .4 1.1 .7M329 178.6l1.2 .7"/>
<path d="M329.1 168.9l.1 2.5M329.3 169.1l1.5 .9M329.3 169.1l.2 .1M329.4 168.7l-.1 .4M329.4 168.7l1.1 .7M329.7 174.6l-3.8 2M330.2 179.3v.4M330.2 179.7l1.8 .5 3.2 .4M330.3 179.8l-.4 1-.6 .8M330.4 165.8l-4.2 .8M330.5 174.1l-.8 .5M330.5 174.1l.2 2.7"/>
<path d="M330.5 169.4v.3a13 13 0 0 0 4.1 2.2l.3 .2M331.3 165.5l-.9 .3M331.3 165.5l-.5 2.2M331.4 170.3a3.4 3.4 0 0 1-.9 3.8M331.8 176a8.9 8.9 0 0 0-2.8 2.6M331.8 176l2.2 1.4M332.1 160.2l.6 .6M332.5 167.2a7.9 7.9 0 0 0-3.1 1.5M332.5 167.2l2.2 1.3M332.7 160.8a3.4 3.4 0 0 1-1.4 4.7M332.9 171.2l.1 3.7M332.9 160.3l-.2 .5"/>
<path d="M333.3 171.3a3.5 3.5 0 0 1-1.5 4.7M333.4 160l3 2.9M333.4 171.6l.1 2.5M334 177.4l-3.8 1.9M334.3 161.5a3.3 3.3 0 0 1-1.8 5.7M334.3 161.5l2.1 1.4M334.7 168.5l-4.2 .9M334.8 162.1l-1.4 4.7M334.8 176.8l.4 3.8M334.8 176.8l-.8 .6M334.9 172.1a3.2 3.2 0 0 1-.1 4.7M335.1 162.7l-1 3.6"/>
<path d="M335.6 168.2l-.7 3.9M335.6 168.2l-.9 .3M336.4 162.9l.6 .7M337 163.6a3.4 3.4 0 0 1-1.4 4.6M366.5 167.6l15.6 10M366.5 167.6l-14.6 15.5M367.3 164.8a3.3 3.3 0 0 1-.8 2.8M367.3 164.8l15.7 9.9M382.1 177.6l-14.6 15.4M383 174.7a3.3 3.3 0 0 1-.9 2.9M387.1 179.2a3.5 3.5 0 0 0-2.1 4.5M387.9 164.5l.7 .4"/>
<path d="M387.9 164.7l.7 .2M388.3 175.4l-1.2 3.8M388.3 175.4l.6 .5M388.3 166l1.7 1M388.5 175.5l1.2 .9M388.6 164.9v.5l-.4 .3 1.1 .3a12.4 12.4 0 0 1 3.6 1.7M388.7 162.1a3.1 3.1 0 0 0 .5 4.6M388.7 175.7l.2 .2M388.9 175.9l2 1.3 .4 .4-.1 .3a5.9 5.9 0 0 1-3.7 1.2l-.4 .1M389.1 170.6a3.3 3.3 0 0 0-.8 4.8M389.2 166.7l-.1 3.9M389.2 166.7l.8 .3"/>
<path d="M390 167l2.9 .7M392.9 167.7v.3a6.8 6.8 0 0 1-3.4 2.4l-.4 .2M102 184.7v41M102 184.7h3M105 184.7v41M105 185.2h37M142 183.7v1.5M142 183.7h-37v1M142 185.2v18.5M322.8 182.3l.2 .4 1.1 .7M322.8 182.3l1.2 .7M324 183l.1 .4"/>
<path d="M327.1 180.2l-3.1 2.8M327.1 185.1l.2 .3 1.2 .8M327.1 185.1l1.2 .7M327.8 190l1.4 1M327.8 190l1.2 .7M328.2 183a12.3 12.3 0 0 1-4.1 .4M328.3 185.8l.2 .4M329 190.7l.2 .3M329 186.2l-.8 2-.4 1.8M329.3 181.6a10 10 0 0 0-2.2 3.5M329.3 181.6l2.2 1.4M329.4 186.1l1.9 1.2"/>
<path d="M331.3 187.3l-2.3 3.4M331.5 183l-3.2 2.8M331.5 187.8l.1 .4 1.2 .7M331.5 187.8l1.1 .7M331.7 186.5l-.4 .8M331.7 186.5l.2 .3M331.8 185.9l-.1 .6M332.1 182.2l-.6 .8M332.1 182.2l1.1 2.6M332.1 192.7l1.5 1M332.1 192.7l1.2 .8M332.5 185.7a12.3 12.3 0 0 1-4 .5"/>
<path d="M332.6 180.3l-.1 1-.4 .9M332.6 188.5l.2 .4M333 189.6a11.5 11.5 0 0 1-3.8 1.4M333.3 193.5l.3 .2M333.3 188.9a10.5 10.5 0 0 0-1.2 3.8M333.6 184.4a10 10 0 0 0-2.1 3.4M333.6 184.4l2.2 1.3M333.8 188.9l1.8 1.2M334.2 180.5l.6 1.4M334.5 180.5a3.4 3.4 0 0 1-.9 3.9M334.9 193.4v2l1.2 .8M335.2 180.6a2.88 2.88 0 0 1 1.2 4.4"/>
<path d="M335.6 190.1l-2.3 3.4M335.8 185.7l-3.2 2.8M336 189.2l-.4 .9M336 189.2l1.9 2M336.1 188.7l-.1 .5M336.4 185l1.5 3.3M336.4 185l-.6 .7M336.5 195.5l1.4 1M336.5 195.5l1.1 .7M336.7 194.5l-.6 1.7M337.1 196l-.7 .3-.3-.1M337.3 192.3a11.5 11.5 0 0 1-3.7 1.4"/>
<path d="M337.6 196.2l.3 .3M337.8 191.5a10.8 10.8 0 0 0-1.3 4M337.8 191.5l2.1 1.3M337.9 188.3a2.65 2.65 0 0 1 2.4 3.7M337.9 188.3l-2.4 .5-2.7 .1M338 188.3l.2 .8v1l-.4 1.4M339.2 196.2l.1 2 1.1 .7M339.9 192.8l-2.3 3.4M340.3 192l2.4 2.5M340.3 192l-.4 .8M341.5 195.2l.2 .1M341.7 195.3l-1.3 3.6"/>
<path d="M341.7 195v.3M342.4 194.7l1.6 .8M342.7 194.5a2.55 2.55 0 0 1 3.5 2.6M342.7 194.5l-2.3 1.2-2.5 .8M343.3 197.5l.2 .7M343.7 194.4l.2 .8-.1 1.5M343.8 197a9.8 9.8 0 0 1-3.1 2.1l-.3-.2M343.8 182.8l5.4 1.2M343.8 196.7a11.5 11.5 0 0 0-.2 4.2l1.1 .8M343.8 196.7l2.2 1.3M345.2 189l1.3 .9M346 198l-1.3 3.7"/>
<path d="M346.2 197.1l3.1 1.6M346.2 197.1l-.2 .9M346.5 189.9l18.4 4M349.1 198.8l-.1 2.9M349.2 184l15.7 9.9M349.3 198.7a2.6 2.6 0 0 1 4.1 1.3M349.3 198.7a12.6 12.6 0 0 1-4.3 3.1l-.3-.1M351 198.2l.3 1.3M351.3 199.5a12.1 12.1 0 0 0 .9 4.2l1.2 .7M351.3 199.5l2.2 1.4M351.3 199.7l-1.9 2h-.4M351.9 183.1a2.87 2.87 0 0 1-2.7 .9"/>
<path d="M351.9 183.1l15.6 9.9M353.4 200l3.5 .5M353.4 200l.1 .9M357.8 199.8l.6 1.7M359.4 199.3l.2 .5M359.6 199.8a13.1 13.1 0 0 0 1.9 3.7l1.2 .7M359.6 199.8l2.1 1.3M359.6 200l-.8 1.4-.4 .1M365 199.7l-3.6 .6M365 199.7a10.9 10.9 0 0 1-2 4.5h-.3M366.9 197.9l.7 .5M367.1 197.8l.5 .6"/>
<path d="M367.5 193a2.87 2.87 0 0 1-2.6 .9M367.6 198.4l.3-.2 .2-.5 .3 .4a13.5 13.5 0 0 0 3.5 3M368.4 197.7l1.6 1.1M369.4 198.2a3 3 0 0 0-4.4 1.5M369.4 198.2l.6 .6M370 198.8l1.9 2.3M372.9 196.4l-3.5 1.8M372.9 196.4a9.9 9.9 0 0 1-.7 4.6l-.3 .1M376.8 193.6a3.3 3.3 0 0 0-3.9 2.8M377.1 193.7l1.1 .7M379.8 190.9l-3 2.7M379.8 190.9a9.9 9.9 0 0 1 .7 4.2l-.3 .2-.9-.3-2.5-1.4"/>
<path d="M382.9 187.1a3.5 3.5 0 0 0-3.1 3.8M385 183.7l-2.1 3.4M385 183.7l.2 .3a6.1 6.1 0 0 1 1.8 3.1l-.2 .3a8.3 8.3 0 0 1-3.5-.3h-.4M105 206.7h37M105 203.7h37M142 203.7v3M142 206.7v18.5M347.6 200.2l.3 .7 1.1 .8M353.5 200.9l-.1 3.5M356.9 200.5a11.9 11.9 0 0 1-3.3 4l-.2-.1M357 200.4l.2 .3 1.2 .8M361.4 200.3a2.76 2.76 0 0 0-4.5 .2"/>
<path d="M361.4 200.3l.3 .8M361.7 201.1l1 3.1M102 225.7v5.5h14.3v3.7M102 225.7h3M105 225.7v1h37M105 225.2h37M116.3 234.9h5.2M116.3 234.9l.1 .7M116.4 235.6l.5 2.1 .7 1.4h2.7l.7-1.4 .5-2.1M116.4 235.6h5.1M121.5 234.9v.7M121.5 234.9v-2.5l.4-.3h4.5l.2 .4v2.4"/>
<path d="M126.6 234.9h5.2M126.6 234.9v.7M126.6 235.6l.3 1.6 .9 1.9h2.7l.7-1.4 .5-2.1M126.6 235.6h5.1M131.8 234.9l-.1 .7M131.8 234.9v-2.5l.4-.3h4.4l.2 .4v2.4M136.8 234.9h5.2M136.8 234.9v.7M136.8 235.6l.4 1.6 .8 1.9h2.8l.8-1.9 .4-1.6M136.8 235.6h5.2M142 234.9v.7M142 225.2v1.5"/>
<path d="M142 226.7v8.2"/>
<circle cx="257" cy="82.7" r="20.5"/>
</g>
<g font-size="8.5">
<text x="89.5" y="94.3">A</text>
<text x="149.9" y="95.9">A</text>
<text x="99.5" y="255.4">SECTION</text>
<text x="333.8" y="279.7">21T 06b3 clutch</text>
</g>
<g font-size="8">
<text x="27.8" y="7">8</text>
<text x="82.8" y="7.1">7</text>
<text x="132.8" y="7.1">6</text>
<text x="182.8" y="7.1">5</text>
<text x="232.8" y="7.1">4</text>
<text x="282.8" y="7.1">3</text>
<text x="332.8" y="7.1">2</text>
<text x="387.8" y="7.1">1</text>
<text x="3.1" y="26.4">F</text>
<text x="413.1" y="26.3">F</text>
<text x="2.9" y="75.6">E</text>
<text x="412.9" y="75.6">E</text>
<text x="2" y="125.6">D</text>
<text x="412" y="125.6">D</text>
<text x="1.8" y="175.6">C</text>
<text x="411.8" y="175.6">C</text>
<text x="2.7" y="225.6">B</text>
<text x="412.7" y="225.6">B</text>
<text x="2.1" y="274.9">A</text>
<text x="412.1" y="274.8">A</text>
<text x="27.8" y="294">8</text>
<text x="82.8" y="294.1">7</text>
<text x="132.8" y="294.1">6</text>
<text x="182.8" y="294.1">5</text>
<text x="232.8" y="294.1">4</text>
<text x="282.8" y="294.1">3</text>
<text x="332.8" y="294.1">2</text>
<text x="387.8" y="294.1">1</text>
</g>
<g font-size="4.7" fill="#808080">
<text x="210.5" y="51.7" transform="rotate(-60 210.5 51.7)">TYP</text>
<text x="203.1" y="59.4" transform="rotate(-60 203.1 59.4)">43.1</text>
<text x="207" y="61.6" transform="rotate(-60 207 61.6)">43.0</text>
<text x="302.1" y="85.8" transform="rotate(-90 302.1 85.8)">41.00</text>
<text x="306.7" y="85.8" transform="rotate(-90 306.7 85.8)">40.95</text>
<text x="274.9" y="129">R3 TYP</text>
<text x="119.8" y="160.2">40</text>
<text x="107.7" y="167.7">3</text>
</g>
<g font-size="4.7">
<text x="231.6" y="223.8">FROM FREE ISSUE 21TOOTH 06B-3 PILOT BORE SPROCKET</text>
<text x="136.6" y="255.4">A-A</text>
</g>
<text font-size="3.9" x="400.9" y="275.5">A3</text>
<text font-size="3.2" x="297.8" y="277.9">1.0503 (C45)</text>
<g font-size="2">
<text x="230.6" y="234.6">UNLESS OTHERWISE SPECIFIED:</text>
<text x="230.6" y="237.1">DIMENSIONS ARE IN MILLIMETERS</text>
<text x="230.6" y="239.6">SURFACE FINISH:</text>
<text x="264.4" y="234.6">FINISH:</text>
<text x="311.3" y="234.5">DEBURR AND</text>
<text x="311.3" y="237">BREAK SHARP</text>
<text x="311.3" y="239.5">EDGES</text>
<text x="342.6" y="236">DO NOT SCALE DRAWING</text>
<text x="383.3" y="236.2">REVISION</text>
<text x="230.6" y="242.1">TOLERANCES:</text>
<text x="232.2" y="244.6">LINEAR:+/-0.2</text>
<text x="232.2" y="247.1">ANGULAR:</text>
<text x="244.3" y="252">NAME</text>
<text x="260" y="251.9">SIGNATURE</text>
<text x="277.2" y="251.9">DATE</text>
<text x="330.1" y="251.9">TITLE:</text>
<text x="230.6" y="256.1">DRAWN</text>
<text x="230.9" y="260.3">CHK'D</text>
<text x="230.4" y="264.4">APPV'D</text>
<text x="231.1" y="268.8">MFG</text>
<text x="231.5" y="273">Q.A</text>
<text x="285.6" y="272.5">MATERIAL:</text>
<text x="330" y="272.5">DWG NO.</text>
<text x="285.6" y="285.5">WEIGHT:</text>
<text x="330.1" y="285.6">SCALE:1:1</text>
<text x="374.5" y="285.6">SHEET 1 OF 1</text>
</g>
</svg>
